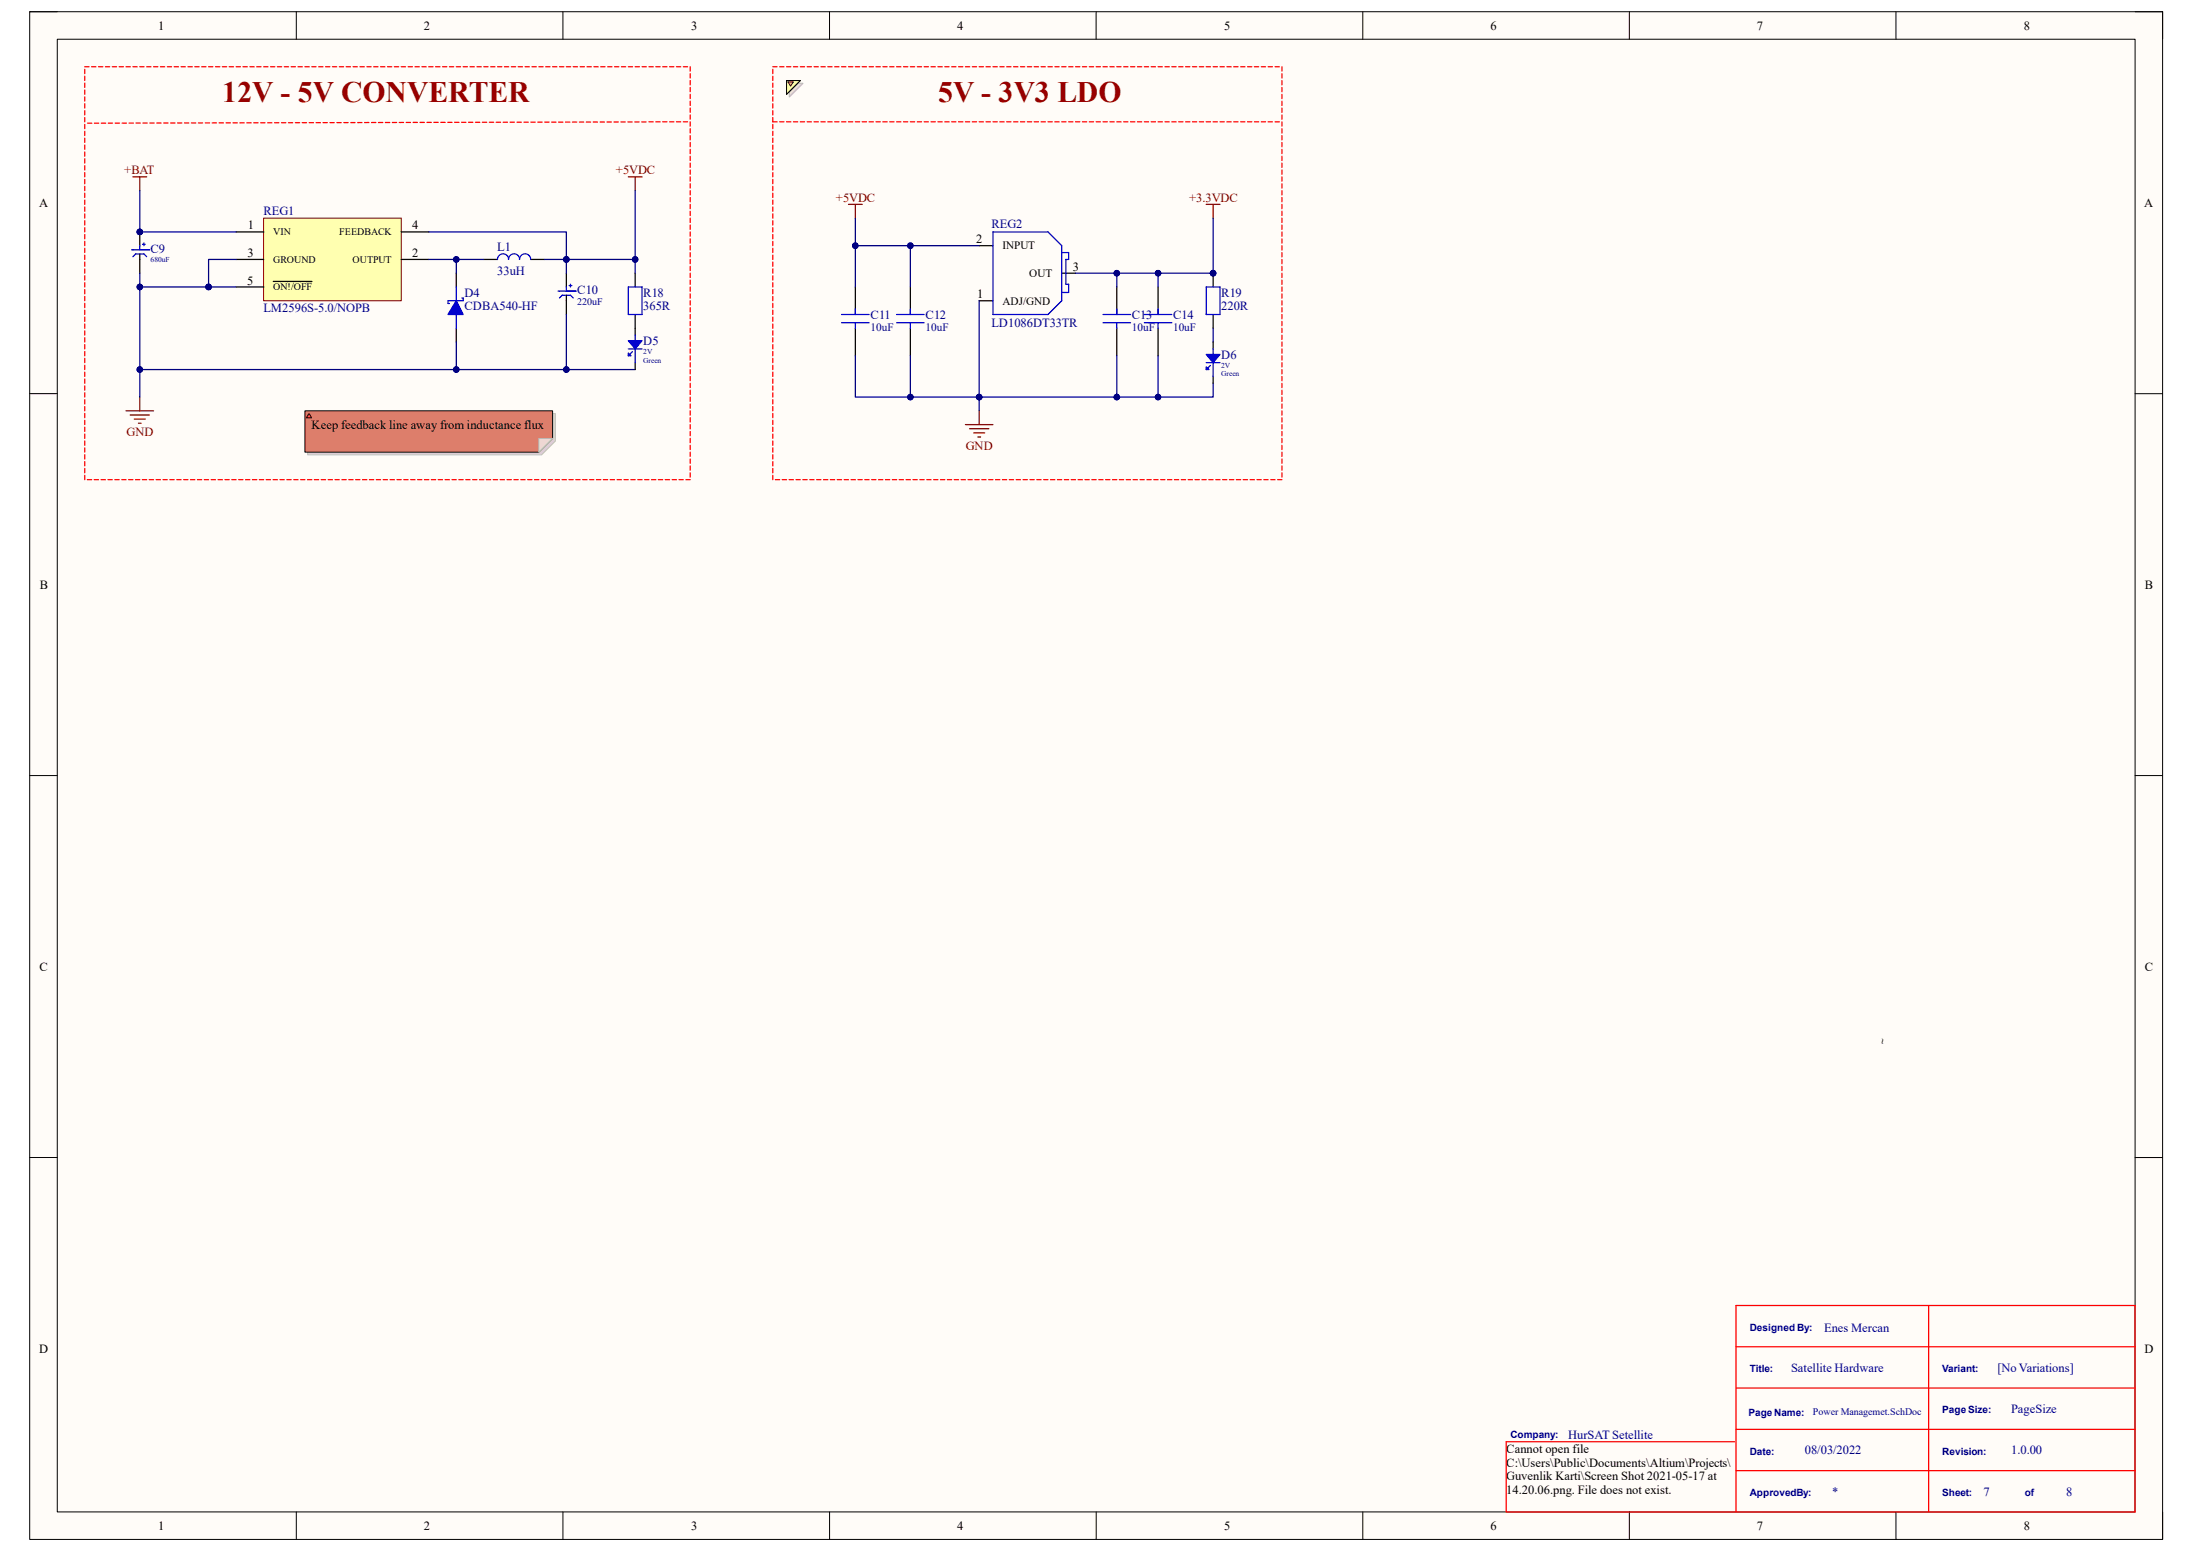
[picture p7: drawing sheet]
<svg xmlns="http://www.w3.org/2000/svg" width="297mm" height="210mm" viewBox="0 0 297 210" stroke-linecap="round" stroke-linejoin="round" font-family="sans-serif">
<path d="M4 1.6h288.9v206.8h-288.9z" fill-rule="evenodd" fill="#fffcf8"/>
<path d="M4 1.6h288.9v206.8h-288.9z" fill="none" stroke="#000" stroke-width=".14"/>
<path d="M7.8 5.3h281.4v199.4h-281.4z" fill-rule="evenodd" fill="#fffcf8"/>
<g fill="none" stroke="#000" stroke-width=".14">
<path d="M4 1.6h3.7M7.8 5.3h281.4v199.4h-281.4zM40.1 1.6v3.7M76.2 1.6v3.7M112.3 1.6v3.7M148.5 1.6v3.7M184.6 1.6v3.7M220.7 1.6v3.7M256.8 1.6v3.7M289.2 1.6h3.7v3.7M4 53.3h3.7M289.2 53.3h3.7"/>
<path d="M4 105h3.8M289.2 105h3.7M4 156.7h3.8M289.2 156.7h3.7M40.1 204.7v3.7M76.2 204.7v3.7M112.4 204.7v3.7M148.5 204.7v3.7M184.6 204.7v3.7M220.7 204.7v3.7M256.8 204.7v3.7M292.9 204.7v3.7"/>
</g>
<g fill="none" stroke="#f00" stroke-width=".17">
<path d="M11.5 9h.6M11.5 9.4v.6M11.5 10.3v.6M11.5 11.3v.5M11.5 12.2v.6M11.5 13.1v.6M11.5 14v.6M11.5 15v.6M11.5 15.9v.6M11.5 16.8v.6M11.5 17.8v.6M11.5 18.7v.6"/>
<path d="M11.5 19.6v.6M11.9 16.7h.5M12.4 9h.6M13.3 9h.6M13.4 16.7h-.6M14.3 9h.6M14.3 16.7h-.6M15.2 9h.6M15.3 16.7h-.6M15.6 16.7h.6M16.1 9h.6M16.5 16.7h.6"/>
<path d="M17.1 9h.6M18 9h.6M18.1 16.7h-.6M18.9 9h.6M19 16.7h-.6M19.9 9h.5M19.9 16.7h-.5M20.3 16.7h.6M20.8 9h.6M21.2 16.7h.6M21.7 9h.6M22.2 16.7h.6"/>
<path d="M22.7 9h.5M23.6 9h.6M23.7 16.7h-.6M24.5 9h.6M24.6 16.7h-.6M25 16.7h.6M25.5 9h.5M25.9 16.6h.6M26.4 9h.6M26.9 16.6h.5M27.3 9h.6M28.2 9h.6"/>
<path d="M28.4 16.6h-.6M29.2 9h.6M29.3 16.6h-.6M30.1 9h.6M30.3 16.6h-.6M30.6 16.6h.6M31 9h.6M31.6 16.6h.5M32 9h.6M32.9 9h.6M33.1 16.6h-.6M33.8 9h.6"/>
<path d="M34 16.6h-.6M34.8 9h.6M35 16.6h-.6M35.3 16.6h.6M35.7 9h.6M36.2 16.6h.6M36.6 9h.6M37.6 9h.6M37.8 16.6h-.6M38.5 9h.6M38.7 16.6h-.6M39.4 9h.6"/>
<path d="M39.6 16.6h-.5M40 16.6h.6M40.4 9h.5M40.9 16.6h.6M41.3 9h.6M41.9 16.6h.6M42.2 9h.6M43.2 9h.5M43.4 16.6h-.6M44.1 9h.6M44.3 16.6h-.5M44.7 16.6h.6"/>
<path d="M45 9h.6M45.6 16.6h.6M46 9h.5M46.6 16.6h.6M46.9 9h.6M47.8 9h.6M48.1 16.6h-.6M48.7 9h.6M49 16.6h-.6M49.7 9h.6M50 16.6h-.6M50.3 16.6h.6"/>
<path d="M50.6 9h.6M51.3 16.6h.5M51.5 9h.6M52.5 9h.6M52.8 16.6h-.6M53.4 9h.6M53.7 16.6h-.6M54.3 9h.6M54.7 16.6h-.6M55 16.6h.6M55.3 9h.6M55.9 16.6h.6"/>
<path d="M56.2 9h.6M57.1 9h.6M57.5 16.6h-.6M58.1 9h.6M58.4 16.6h-.6M59 9h.6M59.3 16.6h-.5M59.7 16.6h.6M59.9 9h.6M60.6 16.6h.6M60.9 9h.5M61.6 16.6h.6"/>
<path d="M61.8 9h.6M62.7 9h.6M63.1 16.6h-.6M63.7 9h.5M64 16.6h-.5M64.4 16.6h.6M64.6 9h.6M65.3 16.6h.6M65.5 9h.6M66.3 16.6h.6M66.5 9h.5M67.4 9h.6"/>
<path d="M67.8 16.6h-.6M68.3 9h.6M68.7 16.5l-.6 .1M69.3 9h.5M69.7 16.5h-.6M70 16.5h.6M70.2 9h.6M71 16.5h.5M71.1 9h.6M72 9h.6M72.5 16.5h-.6M73 9h.6"/>
<path d="M73.4 16.5h-.6M73.9 9h.6M74.4 16.5h-.6M74.7 16.5h.6M74.8 9h.6M75.7 16.5h.5M75.8 9h.6M76.6 16.5h.6M76.7 9h.6M77.6 9h.6M78.1 16.5h-.6M78.6 9h.6"/>
<path d="M79.1 16.5h-.6M79.4 16.5h.6M79.5 9h.6M80.3 16.5h.6M80.4 9h.6M81.3 16.5h.6M81.4 9h.5M82.3 9h.6M82.8 16.5h-.6M83.2 9h.6M83.7 16.5h-.5M84.1 16.5h.6"/>
<path d="M84.2 9h.5M85 16.5h.6M85.1 9h.6M86 16.5h.6M86 9h.6M86.9 16.5h.6M87 9h.5M87.9 9h.6M87.9 16.5h.6M88.8 9h.6M88.8 16.5h.6M89.8 9h.5"/>
<path d="M89.8 16.5h.5M90.7 9h.6M90.7 16.5h.6M91.6 9h.6M91.6 16.5h.6M92.5 9h.6M92.5 16.5h.6M93.5 9v.6M93.5 10v.6M93.5 10.9v.6M93.5 11.8v.6M93.5 12.8v.6"/>
<path d="M93.5 13.7v.6M93.5 14.6v.6M93.5 15.6v.5M93.5 16.5v.6M93.5 17.4v.6M93.5 18.4v.5M93.5 19.3v.6M11.5 20.6v.6M11.5 21.5v.6M11.5 22.4v.6M11.5 23.4v.5M11.5 24.3v.6"/>
<path d="M11.5 25.2v.6M11.5 26.2v.5M11.5 27.1v.6M11.5 28v.6M11.5 29v.5M11.5 29.9v.6M11.5 30.8v.6M11.5 31.8v.5M11.5 32.7v.6M11.5 33.6v.6M11.5 34.5v.6M11.5 35.5v.6"/>
<path d="M11.5 36.4v.6M11.5 37.3v.6M11.5 38.3v.6M11.5 39.2v.6M93.5 20.2v.6M93.5 21.2v.5M93.5 22.1v.6M93.5 23v.6M93.5 24v.5M93.5 24.9v.6M93.5 25.8v.6M93.5 26.7v.6"/>
<path d="M93.5 27.7v.6M93.5 28.6v.6M93.5 29.5v.6M93.5 30.5v.6M93.5 31.4v.6M93.5 32.3v.6M93.5 33.3v.6M93.5 34.2v.6M93.5 35.1v.6M93.5 36.1v.5M93.5 37v.6M93.5 37.9v.6"/>
<path d="M93.5 38.9v.5M93.5 39.8v.6M11.5 40.1v.6M11.5 41.1v.6M11.5 42v.6M11.5 42.9v.6M11.5 43.9v.5M11.5 44.8v.6M11.5 45.7v.6M11.5 46.7v.5M11.5 47.6v.6M11.5 48.5v.6"/>
<path d="M11.5 49.5v.5M11.5 50.4v.6M11.5 51.3v.6M11.5 52.3v.5M11.5 53.2v.6M11.5 54.1v.6M11.5 55v.6M11.5 56v.6M11.5 56.9v.6M11.5 57.8v.6M11.5 58.8v.6M11.5 59.7v.6"/>
<path d="M93.5 40.7v.6M93.5 41.7v.5M93.5 42.6v.6M93.5 43.5v.6M93.5 44.4v.6M93.5 45.4v.6M93.5 46.3v.6M93.5 47.2v.6M93.5 48.2v.6M93.5 49.1v.6M93.5 50v.6M93.5 51v.6"/>
<path d="M93.5 51.9v.6M93.5 52.8v.6M93.5 53.8v.6M93.5 54.7v.6M93.5 55.6v.6M93.5 56.6v.5M93.5 57.5v.6M93.5 58.4v.6M93.5 59.4v.5M11.5 60.6v.6M11.5 61.6v.6M11.5 62.5v.6"/>
<path d="M11.5 63.4v.6M11.5 64.4v.5M11.8 64.9h.6M12.8 64.9h.5M13.7 64.9h.6M14.6 64.9h.6M15.6 64.9h.5M16.5 64.9h.6M17.4 64.9h.6M18.3 64.9h.6M19.3 64.9h.6M20.2 64.9h.6"/>
<path d="M21.1 64.9h.6M22.1 64.9h.6M23 64.9h.6M23.9 64.9h.6M24.9 64.9h.6M25.8 64.9h.6M26.7 64.9h.6M27.7 64.9h.5M28.6 64.9h.6M29.5 64.9h.6M30.5 64.9h.5M31.4 64.9h.6"/>
<path d="M32.3 64.9h.6M33.3 64.9h.5M34.2 64.9h.6M35.1 64.9h.6M36.1 64.9h.5M37 64.9h.6M37.9 64.9h.6M38.8 64.9h.6M39.8 64.9h.6M40.7 64.9h.6M41.6 64.9h.6M42.6 64.9h.6"/>
<path d="M43.5 64.9h.6M44.4 64.9h.6M45.4 64.9h.6M46.3 64.9h.6M47.2 64.9h.6M48.2 64.9h.5M49.1 64.9h.6M50 64.9h.6M51 64.9h.5M51.9 64.9h.6M52.8 64.9h.6M53.8 64.9h.5"/>
<path d="M54.7 64.9h.6M55.6 64.9h.6M56.6 64.9h.5M57.5 64.9h.6M58.4 64.9h.6M59.4 64.9h.5M60.3 64.9h.6M61.2 64.9h.6M62.1 64.9h.6M63.1 64.9h.6M64 64.9h.6M64.9 64.9h.6"/>
<path d="M65.9 64.9h.6M66.8 64.9h.6M67.7 64.9h.6M68.7 64.9h.6M69.6 64.9h.6M70.5 64.9h.6M71.5 64.9h.5M72.4 64.9h.6M73.3 64.9h.6M74.3 64.9h.5M75.2 64.9h.6M76.1 64.9h.6"/>
<path d="M77.1 64.9h.5M78 64.9h.6M78.9 64.9h.6M79.9 64.9h.5M80.8 64.9h.6M81.7 64.9h.6M82.6 64.9h.6M83.6 64.9h.6M84.5 64.9h.6M85.4 64.9h.6M86.4 64.9h.6M87.3 64.9h.6"/>
<path d="M88.2 64.9h.6M89.2 64.9h.6M90.1 64.9h.6M91 64.9h.6M92 64.9h.5M92.9 64.9h.6M93.5 60.3v.6M93.5 61.2v.6M93.5 62.2v.5M93.5 63.1v.6M93.5 64v.6M261.2 176.8v27.9"/>
<path d="M234.9 195.2h-30.9v9.5h85.2v-27.9h-54.1v27.9M235.1 182.4h54.1M235.1 187.9h54.1M235.1 193.5h54.1M235.1 199.1h54.1"/>
</g>
<path d="M65.5 35.1h1.9M71.9 35.1h1.8" fill="none" stroke="#000" stroke-width=".17"/>
<path d="M68.9 35.1a.76 .76 0 0 0-.8-.7 .76 .76 0 0 0-.7 .7M70.4 35.1a.76 .76 0 0 0-.8-.7 .76 .76 0 0 0-.7 .7M71.9 35.1a.76 .76 0 0 0-.8-.7 .76 .76 0 0 0-.7 .7" fill="none" stroke="#00f" stroke-width=".17"/>
<circle cx="18.9" cy="31.4" r=".37" fill="#000080"/>
<circle cx="18.9" cy="31.4" r=".37" fill="none" stroke="#000080" stroke-width=".14"/>
<path d="M18.9 31.4v1.9" fill="none" stroke="#000" stroke-width=".17"/>
<circle cx="18.9" cy="31.4" r=".37" fill="#000080"/>
<circle cx="18.9" cy="31.4" r=".37" fill="none" stroke="#000080" stroke-width=".14"/>
<path d="M18.9 34.4v2.6M76.7 37v1.9M76.7 40v2.6M86 37v1.9M86 42.6v1.8" fill="none" stroke="#000" stroke-width=".17"/>
<path d="M17.8 33.8h2.4M18 34.8l.4-.4h1.1l.4 .4M18.9 33.3v.5M19.3 33.1h.4M19.5 32.9v.4M75.6 39.4h2.4M76.7 38.9v.5M77.1 38.7h.4M77.3 38.5v.4M85.1 38.9h1.9v3.7h-1.9zM75.8 40.3l.3-.3h1.2l.3 .3" fill="none" stroke="#00f" stroke-width=".17"/>
<path d="M18 23.9h1.9M18.9 23.9v1.9M85.1 24h1.9M86 23.9v1.9M17.1 55.6h3.7M17.6 56.2h2.6M18.2 56.7h1.5M18.7 57.3h.4M18.9 53.8v1.8" fill="none" stroke="#800000" stroke-width=".17"/>
<path d="M35.7 29.5h18.6v11.2h-18.6z" fill-rule="evenodd" fill="#ffffb0"/>
<path d="M35.7 29.5h18.6v11.2h-18.6z" fill="none" stroke="#800000" stroke-width=".14"/>
<path d="M32 31.4h3.7M32 38.9h3.7M32 35.1h3.7M37 38.1h5.2M54.3 31.4h3.8M54.3 35.1h3.8M61.8 37v1.9M61.8 44.4v1.9" fill="none" stroke="#000" stroke-width=".17"/>
<path d="M61.8 38.9v5.5M60.7 40.7h2" fill="none" stroke="#00f" stroke-width=".17"/>
<path d="M61.8 40.7l.9 1.9h-2z" fill="#00f"/>
<path d="M60.7 40.7v.4h.2M61.8 40.7l.9 1.9h-2zM62.5 40.3h.2v.4" fill="none" stroke="#00f" stroke-width=".17"/>
<g fill="none" stroke="#f00" stroke-width=".17">
<path d="M104.7 9h.5M104.7 9.4v.6M104.7 10.3v.6M104.7 11.3v.5M104.7 12.2v.6M104.7 13.1v.6M104.7 14v.6M104.7 15v.6M104.7 15.9v.6h.5M104.7 16.8v.6M104.7 17.8v.6M104.7 18.7v.6"/>
<path d="M104.7 19.6v.6M105.6 9h.6M105.6 16.5h.6M106.5 9h.6M106.5 16.5h.6M107.5 9h.5M107.5 16.5h.5M108.4 9h.6M108.4 16.5h.6M109.3 9h.6M109.3 16.5h.6M110.3 9h.5"/>
<path d="M110.3 16.5h.5M111.2 9h.6M111.2 16.5h.6M112.1 9h.6M112.1 16.5h.6M113 9h.6M113 16.5h.6M114 9h.6M114 16.5h.6M114.9 9h.6M114.9 16.5h.6M115.8 9h.6"/>
<path d="M115.8 16.5h.6M116.8 9h.6M116.8 16.5h.6M117.7 9h.6M117.7 16.5h.6M118.6 9h.6M118.6 16.5h.6M119.6 9h.6M119.6 16.5h.6M120.5 9h.6M120.5 16.5h.6M121.4 9h.6"/>
<path d="M121.4 16.5h.6M122.4 9h.5M122.4 16.5h.5M123.3 9h.6M123.3 16.5h.6M124.2 9h.6M124.2 16.5h.6M125.2 9h.5M125.2 16.5h.5M126.1 9h.6M126.1 16.5h.6M127 9h.6"/>
<path d="M127 16.5h.6M128 9h.5M128 16.5h.5M128.9 9h.6M128.9 16.5h.6M129.8 9h.6M129.8 16.5h.6M130.8 9h.5M130.8 16.5h.5M131.7 9h.6M131.7 16.5h.6M132.6 9h.6"/>
<path d="M132.6 16.5h.6M133.5 9h.6M133.5 16.5h.6M134.5 9h.6M134.5 16.5h.6M135.4 9h.6M135.4 16.5h.6M136.3 9h.6M136.3 16.5h.6M137.3 9h.6M137.3 16.5h.6M138.2 9h.6"/>
<path d="M138.2 16.5h.6M139.1 9h.6M139.1 16.5h.6M140.1 9h.6M140.1 16.5h.6M141 9h.6M141 16.5h.6M141.9 9h.6M141.9 16.5h.6M142.9 9h.5M142.9 16.5h.5M143.8 9h.6"/>
<path d="M143.8 16.5h.6M144.7 9h.6M144.7 16.5h.6M145.7 9h.5M145.7 16.5h.5M146.6 9h.6M146.6 16.5h.6M147.5 9h.6M147.5 16.5h.6M148.5 9h.5M148.5 16.5h.5M149.4 9h.6"/>
<path d="M149.4 16.5h.6M150.3 9h.6M150.3 16.5h.6M151.3 9h.5M151.3 16.5h.5M152.2 9h.6M152.2 16.5h.6M153.1 9h.6M153.1 16.5h.6M154 9h.6M154 16.5h.6M155 9h.6"/>
<path d="M155 16.5h.6M155.9 9h.6M155.9 16.5h.6M156.8 9h.6M156.8 16.5h.6M157.8 9h.6M157.8 16.5h.6M158.7 9h.6M158.7 16.5h.6M159.6 9h.6M159.6 16.5h.6M160.6 9h.6"/>
<path d="M160.6 16.5h.6M161.5 9h.6M161.5 16.5h.6M162.4 9h.6M162.4 16.5h.6M163.4 9h.5M163.4 16.5h.5M164.3 9h.6M164.3 16.5h.6M165.2 9h.6M165.2 16.5h.6M166.2 9h.5"/>
<path d="M166.2 16.5h.5M167.1 9h.6M167.1 16.5h.6M168 9h.6M168 16.5h.6M169 9h.5M169 16.5h.5M169.9 9h.6M169.9 16.5h.6M170.8 9h.6M170.8 16.5h.6M171.8 9h.5"/>
<path d="M171.8 16.5h.5M172.7 9h.6M172.7 16.5h.6M173.6 9v.6M173.6 10v.6M173.6 10.9v.6M173.6 11.8v.6M173.6 12.8v.6M173.6 13.7v.6M173.6 14.6v.6M173.6 15.6v.6M173.6 16.5v.6"/>
<path d="M173.6 17.4v.6M173.6 18.4v.5M173.6 19.3v.6M104.7 20.6v.6M104.7 21.5v.6M104.7 22.4v.6M104.7 23.4v.6M104.7 24.3v.6M104.7 25.2v.6M104.7 26.2v.5M104.7 27.1v.6M104.7 28v.6"/>
<path d="M104.7 29v.5M104.7 29.9v.6M104.7 30.8v.6M104.7 31.8v.5M104.7 32.7v.6M104.7 33.6v.6M104.7 34.5v.6M104.7 35.5v.6M104.7 36.4v.6M104.7 37.3v.6M104.7 38.3v.6M104.7 39.2v.6"/>
<path d="M173.6 20.2v.6M173.6 21.2v.5M173.6 22.1v.6M173.6 23v.6M173.6 24v.5M173.6 24.9v.6M173.6 25.8v.6M173.6 26.7v.6M173.6 27.7v.6M173.6 28.6v.6M173.6 29.5v.6M173.6 30.5v.6"/>
<path d="M173.6 31.4v.6M173.6 32.3v.6M173.6 33.3v.6M173.6 34.2v.6M173.6 35.1v.6M173.6 36.1v.6M173.6 37v.6M173.6 37.9v.6M173.6 38.9v.5M173.6 39.8v.6M104.7 40.1v.6M104.7 41.1v.6"/>
<path d="M104.7 42v.6M104.7 42.9v.6M104.7 43.9v.5M104.7 44.8v.6M104.7 45.7v.6M104.7 46.7v.5M104.7 47.6v.6M104.7 48.5v.6M104.7 49.5v.5M104.7 50.4v.6M104.7 51.3v.6M104.7 52.3v.5"/>
<path d="M104.7 53.2v.6M104.7 54.1v.6M104.7 55v.6M104.7 56v.6M104.7 56.9v.6M104.7 57.8v.6M104.7 58.8v.6M104.7 59.7v.6M173.6 40.7v.6M173.6 41.7v.5M173.6 42.6v.6M173.6 43.5v.6"/>
<path d="M173.6 44.4v.6M173.6 45.4v.6M173.6 46.3v.6M173.6 47.2v.6M173.6 48.2v.6M173.6 49.1v.6M173.6 50v.6M173.6 51v.6M173.6 51.9v.6M173.6 52.8v.6M173.6 53.8v.6M173.6 54.7v.6"/>
<path d="M173.6 55.6v.6M173.6 56.6v.5M173.6 57.5v.6M173.6 58.4v.6M173.6 59.4v.5M104.7 60.6v.6M104.7 61.6v.6M104.7 62.5v.6M104.7 63.4v.6M104.7 64.4v.5M105 64.9h.6M105.9 64.9h.6"/>
<path d="M106.9 64.9h.6M107.8 64.9h.6M108.7 64.9h.6M109.7 64.9h.6M110.6 64.9h.6M111.5 64.9h.6M112.5 64.9h.5M113.4 64.9h.6M114.3 64.9h.6M115.3 64.9h.5M116.2 64.9h.6M117.1 64.9h.6"/>
<path d="M118.1 64.9h.5M119 64.9h.6M119.9 64.9h.6M120.9 64.9h.5M121.8 64.9h.6M122.7 64.9h.6M123.6 64.9h.6M124.6 64.9h.6M125.5 64.9h.6M126.4 64.9h.6M127.4 64.9h.6M128.3 64.9h.6"/>
<path d="M129.2 64.9h.6M130.2 64.9h.6M131.1 64.9h.6M132 64.9h.6M133 64.9h.5M133.9 64.9h.6M134.8 64.9h.6M135.8 64.9h.5M136.7 64.9h.6M137.6 64.9h.6M138.6 64.9h.5M139.5 64.9h.6"/>
<path d="M140.4 64.9h.6M141.4 64.9h.5M142.3 64.9h.6M143.2 64.9h.6M144.2 64.9h.5M145.1 64.9h.6M146 64.9h.6M146.9 64.9h.6M147.9 64.9h.6M148.8 64.9h.6M149.7 64.9h.6M150.7 64.9h.6"/>
<path d="M151.6 64.9h.6M152.5 64.9h.6M153.5 64.9h.5M154.4 64.9h.6M155.3 64.9h.6M156.3 64.9h.5M157.2 64.9h.6M158.1 64.9h.6M159.1 64.9h.5M160 64.9h.6M160.9 64.9h.6M161.9 64.9h.5"/>
<path d="M162.8 64.9h.6M163.7 64.9h.6M164.7 64.9h.5M165.6 64.9h.6M166.5 64.9h.6M167.4 64.9h.6M168.4 64.9h.6M169.3 64.9h.6M170.2 64.9h.6M171.2 64.9h.6M172.1 64.9h.6M173 64.9h.6"/>
<path d="M173.6 60.3v.6M173.6 61.2v.6M173.6 62.2v.5M173.6 63.1v.6M173.6 64v.6"/>
</g>
<path d="M114.9 27.7h1.9M115.8 27.7v1.8" fill="none" stroke="#800000" stroke-width=".17"/>
<circle cx="164.3" cy="37" r=".37" fill="#000080"/>
<circle cx="164.3" cy="37" r=".37" fill="none" stroke="#000080" stroke-width=".14"/>
<path d="M164.3 37v1.9M164.3 42.6v1.8" fill="none" stroke="#000" stroke-width=".17"/>
<circle cx="164.3" cy="37" r=".37" fill="#000080"/>
<circle cx="164.3" cy="37" r=".37" fill="none" stroke="#000080" stroke-width=".14"/>
<g fill="none" stroke="#00f" stroke-width=".17">
<path d="M134.5 31.4h7.4l1.9 1.9v7.4l-1.9 1.9h-7.4zM143.8 34.2h.9v.9h-.3v3.4h.3v1.1h-.9M163.4 38.9h1.8v3.7h-1.8zM114 42.6h3.7M114 43.7h3.7M115.8 41.8v.8M115.8 43.7v.7M121.4 42.6h3.8M121.4 43.7h3.8M123.3 41.8v.8M123.3 43.7v.7M149.4 42.6h3.7"/>
<path d="M149.4 43.7h3.7M151.3 41.8v.8M151.3 43.7v.7M155 42.6h3.7M155 43.7h3.7M156.8 41.8v.8M156.8 43.7v.7"/>
</g>
<path d="M163.4 27.7h1.8M164.3 27.7v1.8M130.8 57.5h3.7M131.3 58.1h2.6M131.9 58.6h1.5M132.4 59.2h.4M132.6 55.6v1.9" fill="none" stroke="#800000" stroke-width=".17"/>
<path d="M115.8 38.9v3.7M123.3 38.9v3.7M132.6 33.3h1.9M143.8 37h1.9M151.3 38.9v3.7M156.8 38.9v3.7M115.8 44.4v3.8M123.3 44.4v3.8M132.6 40.7h1.9M151.3 44.4v3.8M156.8 44.4v3.8" fill="none" stroke="#000" stroke-width=".17"/>
<path d="M58.1 35.1h3.7v1.9" fill="none" stroke="#000080" stroke-width=".17"/>
<circle cx="61.8" cy="35.1" r=".37" fill="#000080"/>
<circle cx="61.8" cy="35.1" r=".37" fill="none" stroke="#000080" stroke-width=".14"/>
<path d="M61.8 35.1h3.7" fill="none" stroke="#000080" stroke-width=".17"/>
<circle cx="61.8" cy="35.1" r=".37" fill="#000080"/>
<circle cx="61.8" cy="35.1" r=".37" fill="none" stroke="#000080" stroke-width=".14"/>
<path d="M18.9 25.8v5.6h13.1" fill="none" stroke="#000080" stroke-width=".17"/>
<circle cx="18.9" cy="31.4" r=".37" fill="#000080"/>
<circle cx="18.9" cy="31.4" r=".37" fill="none" stroke="#000080" stroke-width=".14"/>
<path d="M32 35.1h-3.8v3.8" fill="none" stroke="#000080" stroke-width=".17"/>
<circle cx="28.2" cy="38.9" r=".37" fill="#000080"/>
<circle cx="28.2" cy="38.9" r=".37" fill="none" stroke="#000080" stroke-width=".14"/>
<path d="M18.9 37v1.9h9.3" fill="none" stroke="#000080" stroke-width=".17"/>
<circle cx="18.9" cy="38.9" r=".37" fill="#000080"/>
<circle cx="18.9" cy="38.9" r=".37" fill="none" stroke="#000080" stroke-width=".14"/>
<circle cx="28.2" cy="38.9" r=".37" fill="#000080"/>
<circle cx="28.2" cy="38.9" r=".37" fill="none" stroke="#000080" stroke-width=".14"/>
<path d="M28.2 38.9h3.8" fill="none" stroke="#000080" stroke-width=".17"/>
<circle cx="28.2" cy="38.9" r=".37" fill="#000080"/>
<circle cx="28.2" cy="38.9" r=".37" fill="none" stroke="#000080" stroke-width=".14"/>
<path d="M18.9 38.9v11.1h42.9v-3.7" fill="none" stroke="#000080" stroke-width=".17"/>
<circle cx="18.9" cy="38.9" r=".37" fill="#000080"/>
<circle cx="18.9" cy="38.9" r=".37" fill="none" stroke="#000080" stroke-width=".14"/>
<circle cx="18.9" cy="50" r=".37" fill="#000080"/>
<circle cx="18.9" cy="50" r=".37" fill="none" stroke="#000080" stroke-width=".14"/>
<circle cx="61.8" cy="50" r=".37" fill="#000080"/>
<circle cx="61.8" cy="50" r=".37" fill="none" stroke="#000080" stroke-width=".14"/>
<path d="M76.7 42.6v7.4h-14.9" fill="none" stroke="#000080" stroke-width=".17"/>
<circle cx="76.7" cy="50" r=".37" fill="#000080"/>
<circle cx="76.7" cy="50" r=".37" fill="none" stroke="#000080" stroke-width=".14"/>
<circle cx="61.8" cy="50" r=".37" fill="#000080"/>
<circle cx="61.8" cy="50" r=".37" fill="none" stroke="#000080" stroke-width=".14"/>
<path d="M18.9 50v3.8" fill="none" stroke="#000080" stroke-width=".17"/>
<circle cx="18.9" cy="50" r=".37" fill="#000080"/>
<circle cx="18.9" cy="50" r=".37" fill="none" stroke="#000080" stroke-width=".14"/>
<path d="M76.7 50h9.3" fill="none" stroke="#000080" stroke-width=".17"/>
<circle cx="76.7" cy="50" r=".37" fill="#000080"/>
<circle cx="76.7" cy="50" r=".37" fill="none" stroke="#000080" stroke-width=".14"/>
<path d="M73.7 35.1h3" fill="none" stroke="#000080" stroke-width=".17"/>
<circle cx="76.7" cy="35.1" r=".37" fill="#000080"/>
<circle cx="76.7" cy="35.1" r=".37" fill="none" stroke="#000080" stroke-width=".14"/>
<path d="M76.7 35.1v1.9" fill="none" stroke="#000080" stroke-width=".17"/>
<circle cx="76.7" cy="35.1" r=".37" fill="#000080"/>
<circle cx="76.7" cy="35.1" r=".37" fill="none" stroke="#000080" stroke-width=".14"/>
<path d="M58.1 31.4h18.6v3.7h9.3v1.9" fill="none" stroke="#000080" stroke-width=".17"/>
<circle cx="76.7" cy="35.1" r=".37" fill="#000080"/>
<circle cx="76.7" cy="35.1" r=".37" fill="none" stroke="#000080" stroke-width=".14"/>
<circle cx="86" cy="35.1" r=".37" fill="#000080"/>
<circle cx="86" cy="35.1" r=".37" fill="none" stroke="#000080" stroke-width=".14"/>
<path d="M86 25.8v9.3" fill="none" stroke="#000080" stroke-width=".17"/>
<circle cx="86" cy="35.1" r=".37" fill="#000080"/>
<circle cx="86" cy="35.1" r=".37" fill="none" stroke="#000080" stroke-width=".14"/>
<path d="M132.6 40.7v14.9M164.3 44.4v1.9" fill="none" stroke="#000080" stroke-width=".17"/>
<circle cx="132.6" cy="53.8" r=".37" fill="#000080"/>
<circle cx="132.6" cy="53.8" r=".37" fill="none" stroke="#000080" stroke-width=".14"/>
<path d="M164.3 51.9v1.9h-13" fill="none" stroke="#000080" stroke-width=".17"/>
<circle cx="151.3" cy="53.8" r=".37" fill="#000080"/>
<circle cx="151.3" cy="53.8" r=".37" fill="none" stroke="#000080" stroke-width=".14"/>
<circle cx="156.8" cy="53.8" r=".37" fill="#000080"/>
<circle cx="156.8" cy="53.8" r=".37" fill="none" stroke="#000080" stroke-width=".14"/>
<path d="M156.8 48.2v5.6" fill="none" stroke="#000080" stroke-width=".17"/>
<circle cx="156.8" cy="53.8" r=".37" fill="#000080"/>
<circle cx="156.8" cy="53.8" r=".37" fill="none" stroke="#000080" stroke-width=".14"/>
<path d="M151.3 48.2v5.6h-18.7" fill="none" stroke="#000080" stroke-width=".17"/>
<circle cx="132.6" cy="53.8" r=".37" fill="#000080"/>
<circle cx="132.6" cy="53.8" r=".37" fill="none" stroke="#000080" stroke-width=".14"/>
<circle cx="151.3" cy="53.8" r=".37" fill="#000080"/>
<circle cx="151.3" cy="53.8" r=".37" fill="none" stroke="#000080" stroke-width=".14"/>
<path d="M145.7 37h5.6v1.9" fill="none" stroke="#000080" stroke-width=".17"/>
<circle cx="151.3" cy="37" r=".37" fill="#000080"/>
<circle cx="151.3" cy="37" r=".37" fill="none" stroke="#000080" stroke-width=".14"/>
<path d="M164.3 29.5v7.5h-13" fill="none" stroke="#000080" stroke-width=".17"/>
<circle cx="151.3" cy="37" r=".37" fill="#000080"/>
<circle cx="151.3" cy="37" r=".37" fill="none" stroke="#000080" stroke-width=".14"/>
<circle cx="156.8" cy="37" r=".37" fill="#000080"/>
<circle cx="156.8" cy="37" r=".37" fill="none" stroke="#000080" stroke-width=".14"/>
<circle cx="164.3" cy="37" r=".37" fill="#000080"/>
<circle cx="164.3" cy="37" r=".37" fill="none" stroke="#000080" stroke-width=".14"/>
<path d="M156.8 37v1.9" fill="none" stroke="#000080" stroke-width=".17"/>
<circle cx="156.8" cy="37" r=".37" fill="#000080"/>
<circle cx="156.8" cy="37" r=".37" fill="none" stroke="#000080" stroke-width=".14"/>
<path d="M115.8 29.5v9.4" fill="none" stroke="#000080" stroke-width=".17"/>
<circle cx="115.8" cy="33.3" r=".37" fill="#000080"/>
<circle cx="115.8" cy="33.3" r=".37" fill="none" stroke="#000080" stroke-width=".14"/>
<path d="M123.3 33.3v5.6" fill="none" stroke="#000080" stroke-width=".17"/>
<circle cx="123.3" cy="33.3" r=".37" fill="#000080"/>
<circle cx="123.3" cy="33.3" r=".37" fill="none" stroke="#000080" stroke-width=".14"/>
<path d="M115.8 33.3h16.8" fill="none" stroke="#000080" stroke-width=".17"/>
<circle cx="115.8" cy="33.3" r=".37" fill="#000080"/>
<circle cx="115.8" cy="33.3" r=".37" fill="none" stroke="#000080" stroke-width=".14"/>
<circle cx="123.3" cy="33.3" r=".37" fill="#000080"/>
<circle cx="123.3" cy="33.3" r=".37" fill="none" stroke="#000080" stroke-width=".14"/>
<path d="M115.8 48.2v5.6h16.8" fill="none" stroke="#000080" stroke-width=".17"/>
<circle cx="123.3" cy="53.8" r=".37" fill="#000080"/>
<circle cx="123.3" cy="53.8" r=".37" fill="none" stroke="#000080" stroke-width=".14"/>
<circle cx="132.6" cy="53.8" r=".37" fill="#000080"/>
<circle cx="132.6" cy="53.8" r=".37" fill="none" stroke="#000080" stroke-width=".14"/>
<path d="M123.3 48.2v5.6" fill="none" stroke="#000080" stroke-width=".17"/>
<circle cx="123.3" cy="53.8" r=".37" fill="#000080"/>
<circle cx="123.3" cy="53.8" r=".37" fill="none" stroke="#000080" stroke-width=".14"/>
<path d="M86 44.4v1M86 49.1v.9" fill="none" stroke="#000" stroke-width=".17"/>
<path d="M85.1 47.2h1.9M86 45.4v3.7" fill="none" stroke="#00f" stroke-width=".17"/>
<path d="M85.1 46.1h1.9l-1 1.1z" fill="#00f"/>
<path d="M85.1 46.1h1.9l-1 1.1zM85.7 47.6l-.6 .6" fill="none" stroke="#00f" stroke-width=".17"/>
<path d="M85.1 47.8l.4 .4h-.4z" fill="#00f"/>
<path d="M85.1 47.8l.4 .4h-.4zM163.4 49.1h1.8M164.3 47.2v3.8" fill="none" stroke="#00f" stroke-width=".17"/>
<path d="M164.3 46.3v.9M164.3 51v.9" fill="none" stroke="#000" stroke-width=".17"/>
<path d="M163.4 48h1.8l-.9 1.1z" fill="#00f"/>
<path d="M163.4 48h1.8l-.9 1.1zM163.9 49.5l-.5 .5" fill="none" stroke="#00f" stroke-width=".17"/>
<path d="M163.4 49.7l.3 .3h-.3z" fill="#00f"/>
<path d="M163.4 49.7l.3 .3h-.3z" fill="none" stroke="#00f" stroke-width=".17"/>
<path d="M41.7 56h33.5v3.7l-1.8 1.9h-31.7z" fill-rule="evenodd" fill="#dfd9d5"/>
<path d="M41.7 56h33.5v3.7l-1.8 1.9h-31.7z" fill="none" stroke="#bfbdba" stroke-width=".14"/>
<path d="M41.3 55.6h33.5v3.8l-1.8 1.8h-31.7z" fill-rule="evenodd" fill="#dd7e6b"/>
<path d="M41.3 55.6h33.5v3.8l-1.8 1.8h-31.7z" fill="none" stroke="#000" stroke-width=".14"/>
<path d="M73 59.4h1.8l-1.8 1.8z" fill="#ebd6cf"/>
<path d="M73 59.4h1.8l-1.8 1.8z" fill="none" stroke="#bfbdba" stroke-width=".14"/>
<path d="M41.9 56l.3 .6h-.7z" fill="#f86556"/>
<path d="M41.9 56l.3 .6h-.7z" fill="none" stroke="#300" stroke-width=".14"/>
<path d="M106.9 11.3h1.9l-1.9 1.8z" fill-rule="evenodd" fill="#e0ddd7"/>
<path d="M106.9 11.3h1.9l-1.9 1.8z" fill="none" stroke="#bfbdba" stroke-width=".14"/>
<path d="M106.5 10.9h1.9l-1.9 1.9z" fill-rule="evenodd" fill="#ffff96"/>
<path d="M106.5 10.9h1.9l-1.9 1.9z" fill="none" stroke="#000" stroke-width=".14"/>
<path d="M106.5 10.9h1.9l-1.9 1.9z" fill="#ffff96"/>
<path d="M106.5 10.9h1.9l-1.9 1.9z" fill="none" stroke="#000" stroke-width=".14"/>
<path d="M106.7 11.1h.8l-.4 .6z" fill="#ffcc78"/>
<path d="M106.7 11.1h.8l-.4 .6z" fill="none" stroke="#300" stroke-width=".14"/>
<g font-size="4" fill="#980000">
<text x="30.1" y="13.8">12V - 5V CONVERTER</text>
<text x="127" y="13.8">5V - 3V3 LDO</text>
</g>
<g font-size="1.7">
<text x="21.4" y="4">1</text>
<text x="57.4" y="4">2</text>
<text x="93.6" y="4">3</text>
<text x="129.6" y="4">4</text>
<text x="165.8" y="4">5</text>
<text x="201.8" y="4">6</text>
<text x="238" y="4">7</text>
<text x="274.1" y="4">8</text>
<text x="5.3" y="28">A</text>
<text x="290.4" y="28">A</text>
<text x="33.5" y="34.8">3</text>
<text x="33.6" y="31.1">1</text>
<text x="55.8" y="31.1">4</text>
<text x="55.8" y="34.8">2</text>
<text x="132.2" y="32.9">2</text>
<text x="33.5" y="38.5">5</text>
<text x="132.3" y="40.4">1</text>
<text x="145.3" y="36.7">3</text>
<text x="42.2" y="58.1">Keep feedback line away from inductance flux</text>
<text x="5.4" y="79.8">B</text>
<text x="290.5" y="79.8">B</text>
<text x="5.3" y="131.4">C</text>
<text x="290.5" y="131.4">C</text>
<text x="5.3" y="183.2">D</text>
<text x="290.4" y="183.2">D</text>
<text x="204" y="196.7">Cannot open file</text>
<text x="204" y="198.6">C:\Users\Public\Documents\Altium\Projects\</text>
<text x="204" y="200.4">Guvenlik Karti\Screen Shot 2021-05-17 at</text>
<text x="204" y="202.3">14.20.06.png. File does not exist.</text>
<text x="21.4" y="207.2">1</text>
<text x="57.4" y="207.2">2</text>
<text x="93.6" y="207.2">3</text>
<text x="129.6" y="207.2">4</text>
<text x="165.8" y="207.2">5</text>
<text x="201.8" y="207.2">6</text>
<text x="238" y="207.2">7</text>
<text x="274.1" y="207.2">8</text>
</g>
<g font-size="1.7" fill="#800000">
<text x="16.8" y="23.6">+BAT</text>
<text x="83.4" y="23.6">+5VDC</text>
<text x="113.2" y="27.3">+5VDC</text>
<text x="161" y="27.3">+3.3VDC</text>
<text x="17.1" y="59">GND</text>
<text x="130.8" y="60.9">GND</text>
</g>
<g font-size="1.7" fill="#000080">
<text x="35.7" y="29.2">REG1</text>
<text x="20.4" y="34.2">C9</text>
<text x="67.4" y="34">L1</text>
<text x="134.3" y="30.9">REG2</text>
<text x="62.9" y="40.2">D4</text>
<text x="67.4" y="37.2">33uH</text>
<text x="78.2" y="39.8">C10</text>
<text x="87.1" y="40.2">R18</text>
<text x="165.4" y="40.2">R19</text>
<text x="35.7" y="42.2">LM2596S-5.0/NOPB</text>
<text x="62.9" y="42">CDBA540-HF</text>
<text x="87.1" y="42">365R</text>
<text x="87.1" y="46.7">D5</text>
<text x="117.9" y="43.2">C11</text>
<text x="125.3" y="43.2">C12</text>
<text x="134.3" y="44.3">LD1086DT33TR</text>
<text x="153.3" y="43.2">C13</text>
<text x="158.9" y="43.2">C14</text>
<text x="165.4" y="42">220R</text>
<text x="165.4" y="48.6">D6</text>
<text x="242.6" y="185.7">Satellite Hardware</text>
<text x="247.1" y="180.3">Enes Mercan</text>
<text x="270.5" y="185.7">[No Variations]</text>
<text x="272.4" y="191.3">PageSize</text>
<text x="212.4" y="194.9">HurSAT Setellite</text>
<text x="244.4" y="196.9">08/03/2022</text>
<text x="272.4" y="196.9">1.0.00</text>
<text x="248.2" y="202.5">*</text>
<text x="268.6" y="202.5">7</text>
<text x="279.8" y="202.5">8</text>
</g>
<g font-size="1.5">
<text x="135.8" y="33.8">INPUT</text>
<text x="135.8" y="41.2">ADJ/GND</text>
<text x="139.4" y="37.5">OUT</text>
</g>
<g font-size="1.5" fill="#000080">
<text x="117.9" y="44.9">10uF</text>
<text x="125.3" y="44.9">10uF</text>
<text x="153.3" y="44.9">10uF</text>
<text x="158.9" y="44.9">10uF</text>
</g>
<g font-size="1.4">
<text x="37" y="31.9">VIN</text>
<text x="37" y="35.6">GROUND</text>
<text x="45.9" y="31.9">FEEDBACK</text>
<text x="47.8" y="35.6">OUTPUT</text>
<text x="37" y="39.3">ON!/OFF</text>
<text x="255.3" y="141.3" transform="rotate(-90 255.3 141.3)">~</text>
</g>
<g font-size="1.4" fill="#000080">
<text x="78.2" y="41.4">220uF</text>
<text x="237" y="180.2">Designed By:</text>
<text x="237" y="185.8">Title:</text>
<text x="263.1" y="185.8">Variant:</text>
<text x="236.8" y="191.8">Page Name:</text>
<text x="245.5" y="191.6">Power Managemet.SchDoc</text>
<text x="263.1" y="191.4">Page Size:</text>
<text x="204.6" y="194.8">Company:</text>
<text x="237" y="197">Date:</text>
<text x="263.1" y="197">Revision:</text>
<text x="237" y="202.6">ApprovedBy:</text>
<text x="263.1" y="202.6">Sheet:</text>
<text x="274.2" y="202.6">of</text>
</g>
<g font-size="1" fill="#000080">
<text x="20.4" y="35.5">680uF</text>
<text x="87.1" y="48">2V</text>
<text x="87.1" y="49.1">Green</text>
<text x="165.4" y="49.8">2V</text>
<text x="165.4" y="51">Green</text>
</g>
</svg>
